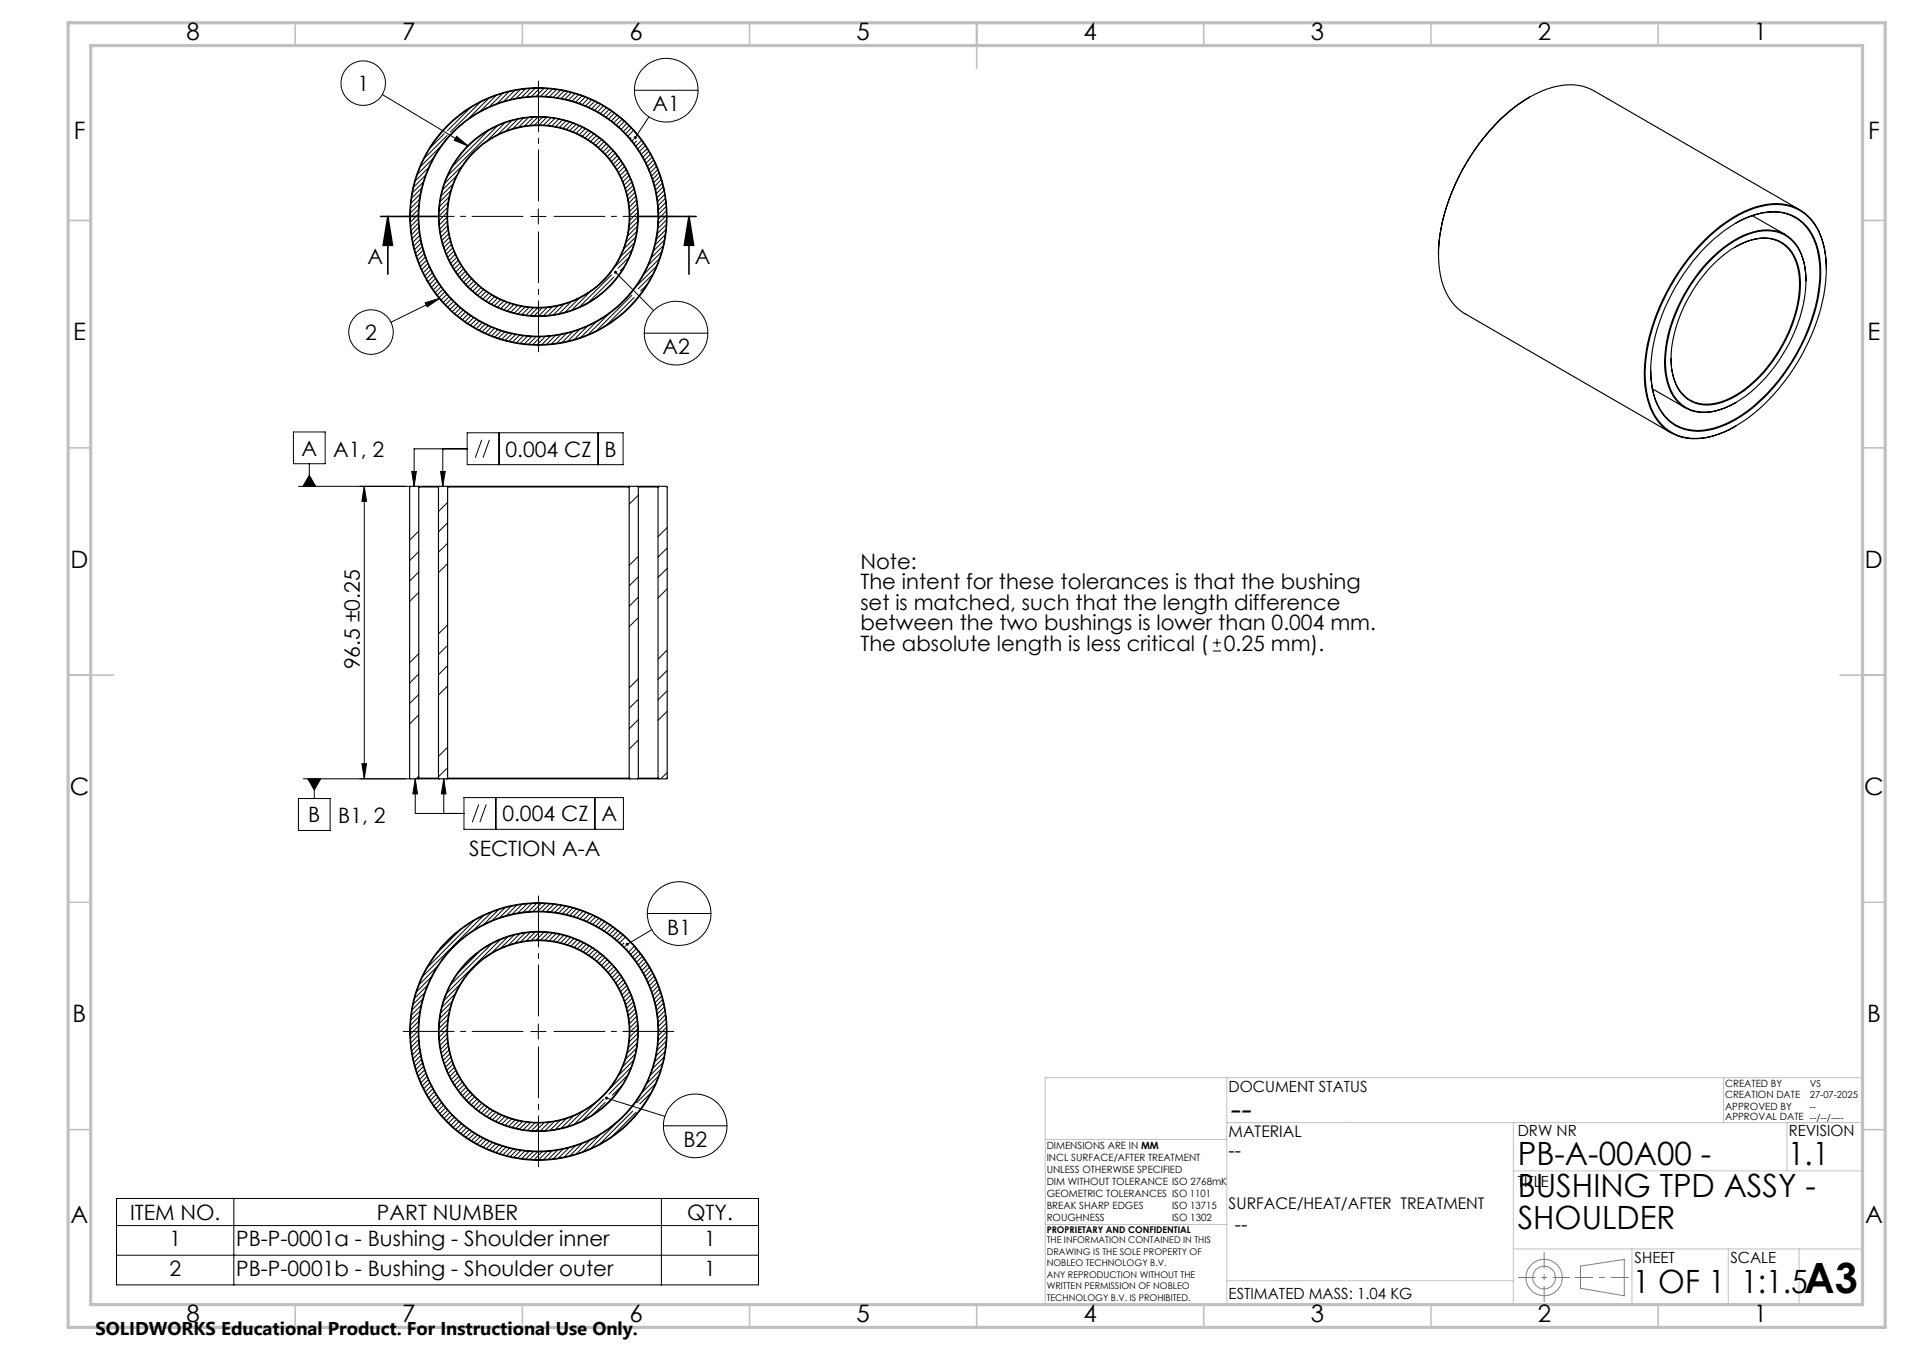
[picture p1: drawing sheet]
<svg xmlns="http://www.w3.org/2000/svg" width="420mm" height="297mm" viewBox="0 0 420 297" stroke-linecap="round" stroke-linejoin="round" font-family="sans-serif">
<g fill="none" stroke="#808080" stroke-width=".22">
<path d="M347.9 278.5l9.6-1.4v8l-9.6-1.7z"/>
<circle cx="339.9" cy="281" r="2.51"/>
<circle cx="339.9" cy="281.1" r="4"/>
</g>
<path d="M334.2 281h11.4" fill="none" stroke="#808080" stroke-width=".22" stroke-dasharray="15.2 1.3 1.3 1.3" stroke-dashoffset="11.4" stroke-linecap="butt"/>
<path d="M339.9 275.5v10.9" fill="none" stroke="#808080" stroke-width=".22" stroke-dasharray="15.2 1.3 1.3 1.3" stroke-dashoffset="11.7" stroke-linecap="butt"/>
<path d="M346.7 281h11.8" fill="none" stroke="#808080" stroke-width=".22" stroke-dasharray="15.2 1.3 1.3 1.3" stroke-dashoffset="11.2" stroke-linecap="butt"/>
<g fill="none" stroke="#c0c0c0" stroke-width=".22">
<path d="M270.1 237.1v49.9M379.4 237.1v9.9M410.1 237.1h-180v49.9M230 250.7h40M270.1 247h140M333.1 257.6h77M333.1 247v40M393.3 247v10.6M230.2 269.4h39.9M333.1 274.8h77M359.2 274.8v12.2M380.4 274.8v12.2"/>
<path d="M396 274.8v12.2M270.1 281.8h63"/>
</g>
<g fill="none" stroke="#c0c0c0" stroke-width=".35">
<path d="M65 5v5M115 5v5M165 5v5M215 5v10M265 5v5M315 5v5M365 5v5M15 48.5h5M410 48.5h5M15 98.5h5M410 98.5h5M15 148.5h10"/>
<path d="M405 148.5h10M15 198.5h5M410 198.5h5M15 248.5h5M410 248.5h5M65 287v5M115 287v5M165 287v5M215 287v5M265 287v5M315 287v5M365 287v5"/>
</g>
<path d="M15 5h400v287h-400zM20 10h390v277h-390z" fill="none" stroke="#c0c0c0" stroke-width=".7"/>
<g fill="none" stroke="#000" stroke-width=".25">
<path d="M336.7 21.4a43 43 0 0 0-16.3 19.1 35.5 35.5 0 0 0-3.5 18.8 12.6 12.6 0 0 0 5.6 9.7l45.3 26.2M336.7 21.4a16.1 16.1 0 0 1 11.8-2.4l2.3 1 45.3 26.1M336.7 21.4a42.4 42.4 0 0 0-17 20.7 36.8 36.8 0 0 0-3 14M374.9 54.9a27.6 27.6 0 0 1 12-7.8 9.9 9.9 0 0 1 11.4 3.4 17.9 17.9 0 0 1 2.3 12.3 42.2 42.2 0 0 1-17.3 28.8 16 16 0 0 1-11.6 3.1 9.9 9.9 0 0 1-7.7-8 30.4 30.4 0 0 1 2.5-19 46.2 46.2 0 0 1 8.4-12.8zM375.2 53a27.7 27.7 0 0 1 12.5-7.6 10.5 10.5 0 0 1 13.2 6.9 28.2 28.2 0 0 1-.7 17.5 44.9 44.9 0 0 1-16.9 23.2 16.6 16.6 0 0 1-13.1 3.1 11 11 0 0 1-7.5-8.8 32.5 32.5 0 0 1 2.8-19.7 46.8 46.8 0 0 1 9.7-14.6zM376.1 57.7a21.6 21.6 0 0 1 10.9-6.8 8.3 8.3 0 0 1 10.1 7 27 27 0 0 1-3.2 17.6 30.5 30.5 0 0 1-14.1 14.2 9.1 9.1 0 0 1-10.2-1.2 13.1 13.1 0 0 1-2.9-10.5 35.2 35.2 0 0 1 9.4-20.3zM376.9 58.4a17.9 17.9 0 0 1 11.4-6.1 7.3 7.3 0 0 1 7.4 5.7 21.2 21.2 0 0 1-1.3 13.8 31.2 31.2 0 0 1-12.3 15.4 10.9 10.9 0 0 1-8.9 1.5 7.8 7.8 0 0 1-5-6.3 25.1 25.1 0 0 1 3.5-16.8l2.4-3.8zM382 54.3a11.6 11.6 0 0 1 8.5-1.6 8.1 8.1 0 0 1 5.4 7.2 25.8 25.8 0 0 1-3.5 15.7 27.5 27.5 0 0 1-12.6 12.4 8.8 8.8 0 0 1-8.3-.3 10.5 10.5 0 0 1-3.7-8.9M382 49.1a14.4 14.4 0 0 1 11.3-2 10.2 10.2 0 0 1 6.7 7.6 29.4 29.4 0 0 1-1.9 17.4 40.6 40.6 0 0 1-16.1 20.1 14.7 14.7 0 0 1-11.4 2.1 10.2 10.2 0 0 1-6.6-7.7l-.5-2.5-.1-2.7M385.7 47.4l7.3 4.2M402 59.2a17.3 17.3 0 0 0-3.3-11 10.5 10.5 0 0 0-11.1-3 29.9 29.9 0 0 0-14.8 10.2 44.9 44.9 0 0 0-10.8 25 18.2 18.2 0 0 0 2.9 12.3 10.7 10.7 0 0 0 12 3.3 21.6 21.6 0 0 0 5.2-2.3M397.5 61.8a13.1 13.1 0 0 0-2.6-8.6 8.3 8.3 0 0 0-9-2.2 24.6 24.6 0 0 0-12 8.9 33.8 33.8 0 0 0-7.5 20.7 11.6 11.6 0 0 0 3.7 8.5 9.4 9.4 0 0 0 9.6 .6l2.4-1.1"/>
<path d="M363.7 85.5l7.3 4.2M92 107h4.7M92 107h-1.7l-.1 .1v64.1l.1 .1h1.7M92 107l.2 .1M92.2 107.1h4.3M92.2 107.1v64.1M96.5 107.1v64.1M96.7 107h1.7M96.7 107l-.2 .1M98.4 107h40.2M98.4 107l.1 .1M98.5 107.1h40"/>
<path d="M98.5 107.1v64.1M138.5 107.1v64.1M138.6 107h1.8M138.6 107l-.1 .1M140.4 107h4.6M140.4 107l.1 .1M140.5 107.1h4.4M140.5 107.1v64.1M144.9 107.1v64.1M145 107h1.7l.2 .1v64.1l-.2 .1h-1.7M145 107l-.1 .1M92 171.3h4.7"/>
<path d="M92.2 171.2h4.3M92.2 171.2l-.2 .1M96.5 171.2l.2 .1M96.7 171.3h1.7M98.4 171.3h40.2M98.5 171.2h40M98.5 171.2l-.1 .1M138.5 171.2l.1 .1M138.6 171.3h1.8M140.4 171.3h4.6M140.5 171.2h4.4M140.5 171.2l-.1 .1"/>
<path d="M144.9 171.2l.1 .1"/>
<circle cx="118.5" cy="47.6" r="26.3"/>
<circle cx="118.5" cy="47.6" r="26.5"/>
<circle cx="118.5" cy="47.6" r="20"/>
<circle cx="118.5" cy="47.6" r="22"/>
<circle cx="118.5" cy="47.6" r="28.3"/>
<circle cx="118.5" cy="47.6" r="28.2"/>
<circle cx="118.5" cy="47.6" r="21.9"/>
<circle cx="118.5" cy="47.6" r="20.1"/>
<circle cx="118.5" cy="226.9" r="26.3"/>
<circle cx="118.5" cy="226.9" r="26.5"/>
<circle cx="118.5" cy="226.9" r="20"/>
<circle cx="118.5" cy="226.9" r="22"/>
<circle cx="118.5" cy="226.9" r="28.3"/>
<circle cx="118.5" cy="226.9" r="20.1"/>
<circle cx="118.5" cy="226.9" r="28.2"/>
<circle cx="118.5" cy="226.9" r="21.9"/>
</g>
<g fill="none" stroke="#000" stroke-width=".22">
<path d="M113.3 19.9l-2.4 2.4M114.5 19.7l-2.2 2.2M115.6 19.6l-2 2M116.7 19.5l-1.9 1.9M117.8 19.4l-1.9 1.9M118.8 19.4l-1.8 1.8M119.7 19.4l-1.7 1.8M120.7 19.5l-1.7 1.7M121.6 19.6l-1.6 1.6M122.5 19.7l-1.6 1.6M123.4 19.9l-1.6 1.5M124.2 20l-1.5 1.5"/>
<path d="M139.7 19.9h14M84.2 20.8l18.9 11.3M93.7 38.6l-2.6 2.5M94.3 36.9l-2.9 2.9M95.3 34.9l-3.4 3.4M97 32.2l-4.5 4.5M97.8 29.4l-3.1 3.1M98.4 29.8l-5 5.1M100.4 38.8l-3 2.9M100.5 30l2.6 2.1-3.1-1.2zM101.8 36.4l-3.9 3.9M103.4 23.8l-4.9 4.9"/>
<path d="M105.7 22.5l-6.6 6.6M107.4 28.8l-7.7 7.7M107.6 21.6l-4.4 4.5M109.2 21l-3.4 3.4M109.5 27.7l-10.9 10.9M110.7 20.5l-2.9 2.9M111.2 27l-3.9 3.9M112 20.2l-2.5 2.6M112.6 26.6l-3 3M113.9 26.2l-2.5 2.6M115.2 26l-2.3 2.3M116.3 25.9l-2.1 2"/>
<path d="M117.4 25.8l-1.9 1.9M118.4 25.7l-1.8 1.9M119.4 25.8l-1.7 1.7M120.3 25.8l-1.6 1.7M121.2 25.9l-1.5 1.6M122.1 26.1l-1.5 1.5M123 26.2l-1.5 1.5M123.8 26.4l-1.5 1.5M124.6 26.6l-1.4 1.4M125 20.2l-1.5 1.5M125.3 26.8l-1.4 1.4M125.8 20.4l-1.4 1.4"/>
<path d="M126.1 27.1l-1.4 1.4M126.6 20.6l-1.4 1.4M126.8 27.4l-1.4 1.3M127.4 20.8l-1.5 1.4M127.5 27.7l-1.3 1.3M128.1 21.1l-1.4 1.4M128.2 28l-1.3 1.3M128.8 21.4l-1.3 1.3M128.8 28.3l-1.3 1.3M129.5 28.7l-1.3 1.3M129.5 21.7l-1.3 1.3M130.1 29.1l-1.3 1.2"/>
<path d="M130.2 22l-1.3 1.3M130.7 29.5l-1.3 1.2M130.9 22.3l-1.3 1.3M131.3 29.9l-1.3 1.2M131.6 22.6l-1.4 1.3M131.9 30.3l-1.3 1.2M132.2 23l-1.3 1.2M132.4 30.7l-1.2 1.3M132.8 23.3l-1.2 1.3M133 31.2l-1.3 1.2M133.5 23.7l-1.3 1.3M133.5 31.7l-1.2 1.2"/>
<path d="M134 32.2l-1.2 1.2M134.1 24.1l-1.3 1.3M134.5 32.7l-1.3 1.2M134.7 24.5l-1.3 1.2M134.9 33.2l-1.2 1.2M135.2 24.9l-1.2 1.3M135.4 33.7l-1.2 1.3M135.8 25.4l-1.2 1.2M135.9 34.3l-1.3 1.2M136.3 34.9l-1.3 1.2M136.3 25.8l-1.2 1.2M136.7 35.5l-1.3 1.2"/>
<path d="M136.9 26.2l-1.2 1.3M137.1 36.1l-1.3 1.2M137.4 26.7l-1.2 1.2M137.4 36.7l-1.2 1.3M137.8 37.3l-1.3 1.3M137.9 27.2l-1.2 1.2M138.1 38l-1.3 1.3M138.5 27.7l-1.3 1.2M138.5 38.7l-1.4 1.3M138.7 39.4l-1.3 1.3M138.9 30.3l-.2 .2M139 28.2l-1.3 1.2"/>
<path d="M139.4 28.7l-1.2 1.2M139.5 30.7l-.4 .3M140.1 31l-.5 .6M141.2 30.9l-1.2 1.2M141.6 31.5l-1.2 1.2M142 32.1l-1.2 1.2M142.5 32.7l-1.3 1.2M142.8 33.3l-1.3 1.3M142.8 25.7l-3 4.6M143.2 33.9l-1.3 1.3M143.5 34.6l-1.3 1.3M143.9 35.2l-1.3 1.3"/>
<path d="M144.2 35.9l-1.3 1.3M144.5 36.6l-1.3 1.4M144.8 37.3l-1.4 1.4M145 38.1l-1.3 1.3M145.3 38.8l-1.4 1.4M145.5 39.5l-1.4 1.5M92 47.2l-1.7 1.7M92 48.2l-1.6 1.6M92.1 46.1l-1.8 1.8M92.1 49.1l-1.6 1.6M92.1 50l-1.5 1.6M92.2 45l-1.9 1.9"/>
<path d="M92.3 50.9l-1.6 1.6M92.3 43.9l-1.9 1.9M92.4 51.8l-1.5 1.5M92.5 42.7l-2 2M92.5 52.7l-1.4 1.4M92.7 53.5l-1.4 1.4M92.8 41.4l-2.2 2.2M92.9 54.3l-1.4 1.4M93.1 55.1l-1.4 1.3M93.2 40.1l-2.4 2.3M93.3 55.8l-1.3 1.4M93.6 56.6l-1.3 1.3"/>
<path d="M93.9 57.3l-1.4 1.3M94.2 58l-1.3 1.3M94.5 58.7l-1.3 1.3M94.8 59.4l-1.3 1.3M98.4 46.8l-1.7 1.7M98.4 47.8l-1.7 1.7M98.4 48.8l-1.6 1.6M98.5 45.7l-1.8 1.9M98.5 49.7l-1.6 1.5M98.6 44.6l-1.9 1.9M98.6 50.6l-1.5 1.5M98.7 51.4l-1.4 1.5"/>
<path d="M98.8 43.4l-2 2M98.9 52.2l-1.4 1.5M99.1 53.1l-1.4 1.3M99.2 42l-2.3 2.3M99.3 53.8l-1.3 1.4M99.6 54.6l-1.3 1.3M99.7 40.5l-2.6 2.6M99.9 55.3l-1.3 1.3M100.2 56l-1.3 1.3M100.5 56.7l-1.3 1.2M100.9 57.3l-1.3 1.3M101.2 57.9l-1.2 1.3"/>
<path d="M101.6 58.6l-1.2 1.2M102 59.2l-1.2 1.2M102.4 59.7l-1.2 1.3M116.8 47.6h3.4M118.5 46v3.3M135.5 59.9l8.4 8.4M137.4 58.7l-.9 .8M138.4 56.7l-2.4 2.3M139 40.1l-1.3 1.3M139.1 55l-3.9 3.8M139.3 40.8l-1.4 1.4M139.5 41.6l-1.4 1.4"/>
<path d="M139.6 53.5l-3 3M139.7 42.4l-1.4 1.4M139.9 43.2l-1.5 1.5M139.9 52.2l-2.6 2.5M140.1 44l-1.6 1.6M140.1 51l-2.2 2.2M140.2 44.9l-1.6 1.6M140.3 49.8l-2.1 2.1M140.3 45.8l-1.7 1.6M140.4 46.7l-1.8 1.8M140.4 47.7l-1.8 1.8M140.4 48.8l-2 1.9"/>
<path d="M144.5 58.6l-4.4 4.4M145.1 56.9l-3.4 3.4M145.6 55.5l-2.9 2.8M145.8 40.4l-1.5 1.4M145.9 41.1l-1.4 1.5M145.9 54.1l-2.5 2.6M146.2 41.9l-1.6 1.6M146.2 52.8l-2.3 2.4M146.3 42.8l-1.5 1.5M146.4 43.7l-1.5 1.5M146.4 51.6l-2.1 2.2M146.5 44.6l-1.5 1.5"/>
<path d="M146.6 50.5l-2.1 2.1M146.6 45.4l-1.6 1.7M146.6 49.4l-1.9 2M146.7 46.4l-1.7 1.7M146.7 47.4l-1.7 1.7M146.7 48.4l-1.8 1.8M93.6 66.6l3.2-1-2.7 1.9zM95.1 60l-1.2 1.3M95.5 60.7l-1.3 1.2M95.8 61.3l-1.2 1.3M96.2 61.9l-1.2 1.3M96.6 62.5l-1.2 1.3"/>
<path d="M96.8 65.6l-10.8 5.3M97 63.1l-1.2 1.2M97.5 63.7l-1.3 1.2M97.9 64.2l-1.2 1.2M98.4 64.8l-1.3 1.2M98.8 65.3l-1.2 1.2M99.3 65.8l-1.2 1.3M99.8 66.4l-1.2 1.2M100.3 66.8l-1.2 1.2M100.8 67.3l-1.2 1.2M101.4 67.8l-1.3 1.2M101.9 68.2l-1.2 1.3"/>
<path d="M102.4 68.7l-1.2 1.2M102.9 60.3l-1.3 1.2M103 69.1l-1.2 1.2M103.3 60.8l-1.2 1.3M103.6 69.5l-1.2 1.3M103.8 61.3l-1.2 1.3M104.2 69.9l-1.2 1.3M104.3 61.9l-1.3 1.2M104.8 62.4l-1.2 1.2M104.8 70.3l-1.2 1.2M105.3 62.8l-1.2 1.3M105.5 70.7l-1.3 1.2"/>
<path d="M105.9 63.3l-1.3 1.2M106.1 71l-1.3 1.3M106.4 63.7l-1.2 1.2M106.8 71.3l-1.3 1.3M107 64.1l-1.2 1.3M107.5 71.7l-1.3 1.3M107.6 64.5l-1.3 1.3M108.1 72l-1.3 1.3M108.2 64.9l-1.2 1.3M108.8 65.3l-1.2 1.3M108.8 72.2l-1.3 1.4M109.5 65.6l-1.3 1.3"/>
<path d="M109.6 72.5l-1.4 1.4M110.2 65.9l-1.3 1.3M110.3 72.8l-1.4 1.4M110.9 66.2l-1.4 1.4M111.1 73l-1.4 1.4M111.6 66.5l-1.4 1.4M111.9 73.2l-1.4 1.4M112.3 66.8l-1.4 1.4M112.7 73.4l-1.5 1.5M113.1 67l-1.4 1.4M113.5 73.6l-1.5 1.5M113.9 67.2l-1.4 1.4"/>
<path d="M114.3 73.8l-1.4 1.4M114.7 67.4l-1.5 1.5M115.2 73.9l-1.5 1.5M115.6 67.6l-1.5 1.4M116.1 74l-1.6 1.5M116.5 67.7l-1.6 1.5M117.1 74l-1.7 1.7M117.4 67.7l-1.6 1.6M118 74.1l-1.7 1.6M118.3 67.8l-1.6 1.6M119 74.1l-1.7 1.7M119.3 67.7l-1.7 1.8"/>
<path d="M120 74l-1.7 1.8M120.4 67.7l-1.8 1.8M121.1 74l-1.8 1.8M121.6 67.5l-2 2M122.2 73.8l-1.9 2M122.8 67.3l-2.1 2.1M123.4 73.6l-2 2.1M124.1 67l-2.3 2.2M124.7 73.3l-2.2 2.2M125.6 66.5l-2.5 2.5M126.1 73l-2.4 2.3M127.4 65.7l-3 3"/>
<path d="M127.6 72.5l-2.6 2.6M129.3 71.8l-2.9 2.9M129.8 64.3l-3.9 3.9M131.2 70.8l-3.4 3.5M133.9 69.2l-4.5 4.4M134.6 60.5l-7.1 7.1M135.1 61l-5.5 5.5M139.1 64.9l-7.8 7.9M139.6 65.4l-6 6M141.8 73.3h14M142.3 62.7l-1.3 1.3M143.7 60.4l-3.2 3.1"/>
<path d="M64.6 95h7v7h-7zM97.5 98.7v8.3M102.8 95.2h34.4v7h-34.4zM102.8 98.7h-11.6v8.3M106 96.8l-1.4 3.9M107.7 96.8l-1.4 3.9M109.9 95.2v7M131.7 95.2v7M65.7 107h24.6M68.1 104.6l1.4 2.4h-2.8zM68.1 102v5M80.2 107l.5 3.3h-1z"/>
<path d="M80.2 107v64.3M90.6 103.7h1.1l-.5 3.3zM92.2 116.8l-2 2M97 103.7h1l-.5 3.3zM98.5 110.5l-2 2M98.5 115l-2 2M98.5 119.5l-2 2M140.5 108.9l-2 2M146.9 116.1l-2 2M92.2 121.4l-2 1.9M92.2 125.8l-2 2M92.2 130.3l-2 2"/>
<path d="M98.5 137.5l-2 1.9M98.5 124l-2 2M140.5 122.4l-2 2M140.5 126.9l-2 2M140.5 131.4l-2 2M140.5 135.9l-2 2M146.9 120.6l-2 2M146.9 125.1l-2 1.9M146.9 129.5l-2 2M92.2 157.3l-2 2M92.2 143.8l-2 2M92.2 148.3l-2 2"/>
<path d="M92.2 152.8l-2 2M98.5 142l-2 2M98.5 146.4l-2 2M98.5 150.9l-2 2M140.5 149.3l-2 2M140.5 153.8l-2 2M140.5 158.3l-2 2M146.9 152l-2 2M146.9 143l-2 2M146.9 147.5l-2 2M146.9 156.5l-2 2M267 143.2h1.8"/>
<path d="M267 141.4h1.8M267.9 140.5v1.8M65.7 175.7h7v7h-7zM66.8 171.3h23.5M67.8 171.3h2.8l-1.4 2.5zM69.2 171.3v4.4M79.7 168h1l-.5 3.3zM91.4 171.3l.5 3.4h-1zM91.4 171.3v7.7h10.7M92.2 170.7l-.6 .6M97.7 171.3l.5 3.4h-1zM97.7 171.3v7.7"/>
<path d="M98.5 164.4l-2 2M98.5 168.9l-2 2M102.1 175.5h35.1v7h-35.1zM105.4 177l-1.4 3.9M107 177l-1.4 3.9M109.1 175.5v7M131 175.5v7M140.5 162.8l-2 2M146.9 170l-1.4 1.3M111.2 199.7l-2.8 2.8M112.5 199.4l-2.5 2.5M113.7 199.1l-2.3 2.3"/>
<path d="M114.9 199l-2.1 2.1M116 198.9l-2 1.9M117.1 198.8l-1.9 1.9M118.1 198.7l-1.8 1.9M119.1 198.8l-1.7 1.7M120.1 198.8l-1.7 1.7M121 198.9l-1.6 1.6M121.9 198.9l-1.6 1.6M122.8 199.1l-1.6 1.5M123.6 199.2l-1.5 1.5M124.5 199.4l-1.5 1.4M125.3 199.6l-1.5 1.4"/>
<path d="M126.1 199.8l-1.4 1.4M126.9 200l-1.5 1.4M93 219.8l-2.3 2.3M93.5 218.4l-2.5 2.5M94.1 216.8l-2.8 2.8M94.9 215l-3.2 3.2M96.2 212.7l-3.9 3.9M100.1 218.7l-2.8 2.8M101.2 216.7l-3.5 3.4M101.3 204.6l-5.1 5.1M104.3 202.6l-10.1 10.2M105.6 209.3l-4.7 4.7"/>
<path d="M106.4 201.4l-13.4 13.4M108.2 200.7l-4 3.9M108.2 207.6l-9 9M109.7 200.1l-3.1 3.2M110.1 206.7l-11.8 11.8M111.7 206.2l-3.4 3.4M113.1 205.7l-2.8 2.8M114.4 205.5l-2.4 2.4M115.6 205.2l-2.2 2.3M116.7 205.1l-2 2M117.8 205.1l-1.9 1.9M118.8 205.1l-1.8 1.8"/>
<path d="M119.7 205.1l-1.7 1.7M120.7 205.2l-1.7 1.6M121.6 205.3l-1.6 1.6M122.4 205.4l-1.5 1.5M123.3 205.6l-1.5 1.5M124.1 205.8l-1.5 1.4M124.8 206l-1.4 1.4M125.6 206.2l-1.4 1.4M126.3 206.5l-1.3 1.4M127 206.8l-1.3 1.3M127.6 200.2l-1.4 1.4M127.7 207.1l-1.3 1.3"/>
<path d="M128.3 200.5l-1.3 1.4M128.4 207.4l-1.3 1.3M129 200.8l-1.3 1.3M129 207.8l-1.2 1.3M129.7 208.1l-1.3 1.3M129.8 201.1l-1.4 1.3M130.3 208.5l-1.3 1.3M130.5 201.4l-1.3 1.3M130.9 208.9l-1.3 1.2M131.1 201.7l-1.3 1.3M131.5 209.3l-1.3 1.3M131.8 202l-1.3 1.3"/>
<path d="M132 209.8l-1.2 1.2M132.4 202.4l-1.2 1.3M132.6 210.2l-1.2 1.3M133.1 202.8l-1.3 1.2M133.1 210.7l-1.2 1.2M133.7 203.2l-1.3 1.2M133.7 211.1l-1.3 1.3M134.2 211.7l-1.3 1.2M134.3 203.5l-1.3 1.3M134.7 212.2l-1.3 1.2M134.9 203.9l-1.3 1.3M135.1 212.7l-1.2 1.2"/>
<path d="M135.4 204.4l-1.2 1.2M135.6 213.3l-1.3 1.2M136 204.8l-1.2 1.3M136 213.8l-1.2 1.2M136.4 214.4l-1.2 1.2M136.6 205.2l-1.3 1.3M136.8 215l-1.2 1.2M137.1 205.7l-1.2 1.2M137.2 215.6l-1.3 1.2M137.3 207.5l-.4 .4M137.6 216.2l-1.3 1.3M137.6 206.2l-1.2 1.2"/>
<path d="M137.7 208.1l-.3 .3M137.9 216.8l-1.3 1.4M138.1 208.7l-.2 .2M138.3 217.5l-1.4 1.3M138.6 218.2l-1.4 1.3M138.9 218.9l-1.4 1.4M139.1 219.6l-1.3 1.4M139.6 208.2l-1.2 1.2M140.1 208.7l-1.3 1.3M140.5 209.3l-1.2 1.2M140.9 209.8l-1.2 1.3M141.4 210.4l-1.3 1.3"/>
<path d="M141.8 211l-1.3 1.3M142.2 211.6l-1.3 1.3M142.5 201h14M142.6 212.2l-1.3 1.3M142.9 212.8l-1.2 1.3M143.3 213.5l-1.3 1.3M143.5 204.5l-5.4 3.2M143.7 214.1l-1.4 1.3M144 214.8l-1.3 1.3M144.3 215.5l-1.3 1.3M144.6 216.2l-1.3 1.3M144.9 216.9l-1.4 1.4"/>
<path d="M145.1 217.6l-1.3 1.4M145.4 218.4l-1.4 1.4M145.6 219.1l-1.4 1.5M145.8 219.9l-1.4 1.5M92 226.8l-1.7 1.7M92.1 225.8l-1.8 1.7M92.1 227.8l-1.7 1.6M92.1 228.7l-1.6 1.6M92.1 224.7l-1.8 1.9M92.2 229.7l-1.6 1.5M92.3 223.6l-2 1.9M92.3 230.5l-1.5 1.6"/>
<path d="M92.4 222.4l-2 2M92.4 231.4l-1.5 1.5M92.6 232.3l-1.4 1.4M92.7 221.2l-2.1 2.1M92.8 233.1l-1.5 1.4M93 233.9l-1.4 1.4M93.2 234.6l-1.4 1.4M93.5 235.4l-1.4 1.3M93.7 236.1l-1.3 1.4M94 236.9l-1.4 1.3M94.3 237.6l-1.3 1.3M94.6 238.2l-1.3 1.3"/>
<path d="M94.9 238.9l-1.3 1.3M95.2 239.6l-1.2 1.2M98.4 227.5l-1.6 1.6M98.4 226.4l-1.7 1.8M98.4 225.4l-1.7 1.8M98.4 228.4l-1.5 1.6M98.5 229.3l-1.5 1.6M98.6 224.3l-1.9 1.9M98.6 230.2l-1.4 1.5M98.7 223.1l-2 2M98.8 231l-1.4 1.5M99 231.8l-1.4 1.5"/>
<path d="M99.1 221.8l-2.3 2.2M99.2 232.6l-1.4 1.4M99.4 233.4l-1.3 1.3M99.5 220.4l-2.5 2.4M99.7 234.1l-1.3 1.3M100 234.8l-1.3 1.3M100.3 235.5l-1.3 1.3M100.6 236.2l-1.3 1.3M101 236.8l-1.3 1.3M101.4 237.5l-1.3 1.2M101.7 238.1l-1.2 1.2M102.2 238.7l-1.3 1.2"/>
<path d="M102.6 239.2l-1.2 1.2M103 239.8l-1.2 1.2M116.8 226.9h3.4M118.5 225.3v3.3M136.8 239l-2 1.9M138.1 236.6l-4 4.1M138.9 234.8l-4.6 4.7M139.4 220.4l-1.4 1.4M139.4 233.3l-3.2 3.2M139.6 221.2l-1.4 1.4M139.8 222l-1.5 1.4M139.8 231.9l-2.7 2.7"/>
<path d="M140 222.8l-1.5 1.5M140.1 230.7l-2.4 2.3M140.1 223.6l-1.5 1.6M140.2 229.5l-2.1 2.2M140.3 224.5l-1.7 1.6M140.3 225.4l-1.7 1.7M140.3 228.4l-1.9 2M140.4 226.4l-1.8 1.7M140.4 227.4l-1.9 1.8M144.3 238.5l-4.2 4.1M144.9 236.8l-3.6 3.6M145.5 235.3l-3.1 3"/>
<path d="M145.8 233.9l-2.6 2.7M146 220.7l-1.4 1.5M146.2 232.6l-2.5 2.4M146.2 221.5l-1.5 1.6M146.3 222.4l-1.5 1.5M146.4 231.4l-2.3 2.2M146.5 223.3l-1.6 1.6M146.5 230.2l-2.1 2.1M146.6 224.2l-1.6 1.6M146.6 229.1l-2 2M146.6 225.1l-1.6 1.7M146.7 226.1l-1.7 1.7"/>
<path d="M146.7 228l-1.9 1.9M146.7 227l-1.8 1.8M95.6 240.2l-1.2 1.3M96 240.8l-1.3 1.3M96.4 241.4l-1.3 1.3M96.8 242l-1.3 1.3M97.2 242.6l-1.2 1.3M97.6 243.2l-1.2 1.2M98.1 243.7l-1.3 1.3M98.5 244.3l-1.2 1.2M99 244.8l-1.2 1.2M99.5 245.3l-1.3 1.3"/>
<path d="M100 245.8l-1.3 1.2M100.5 246.3l-1.2 1.2M101 246.8l-1.2 1.2M101.6 247.3l-1.3 1.2M102.1 247.7l-1.2 1.2M102.7 248.1l-1.3 1.3M103.3 248.5l-1.3 1.3M103.5 240.3l-1.2 1.2M103.8 249l-1.2 1.2M104 240.8l-1.3 1.3M104.5 241.3l-1.3 1.3M104.5 249.3l-1.3 1.3"/>
<path d="M105 241.8l-1.2 1.3M105.1 249.7l-1.3 1.3M105.5 242.3l-1.2 1.2M105.7 250.1l-1.3 1.3M106 242.7l-1.2 1.3M106.3 250.4l-1.2 1.3M106.6 243.2l-1.2 1.2M107 250.8l-1.3 1.3M107.2 243.6l-1.2 1.2M107.7 251.1l-1.3 1.3M107.8 244l-1.3 1.2M108.4 251.4l-1.3 1.3"/>
<path d="M108.4 244.4l-1.2 1.2M109.1 244.7l-1.3 1.3M109.1 251.7l-1.3 1.3M109.7 245l-1.3 1.3M109.8 251.9l-1.3 1.4M110.4 245.4l-1.3 1.3M110.6 252.2l-1.4 1.3M111.1 245.7l-1.3 1.3M111.3 252.4l-1.3 1.4M111.8 245.9l-1.3 1.4M112.1 252.6l-1.4 1.4M112.6 246.2l-1.4 1.3"/>
<path d="M113 252.8l-1.5 1.4M113.4 246.4l-1.4 1.4M113.8 253l-1.5 1.5M114.2 246.6l-1.5 1.4M114.7 253.1l-1.6 1.5M115 246.8l-1.4 1.4M115.5 253.2l-1.5 1.6M115.9 246.9l-1.5 1.5M116.4 253.3l-1.5 1.6M116.8 247l-1.6 1.5M117.4 253.4l-1.7 1.6M117.7 247l-1.6 1.7"/>
<path d="M118.4 253.4l-1.7 1.7M118.7 247l-1.7 1.7M119.3 253.4l-1.7 1.7M119.7 247l-1.7 1.8M120.4 253.3l-1.8 1.8M120.8 246.9l-1.8 1.9M121.5 253.2l-1.9 1.9M122 246.8l-2 1.9M122.7 253.1l-2 2M123.3 246.5l-2.2 2.1M123.9 252.8l-2.1 2.1M124.6 246.1l-2.3 2.4"/>
<path d="M125.2 252.6l-2.3 2.2M126.2 245.5l-2.7 2.7M126.6 252.1l-2.4 2.5M128.1 244.6l-3.2 3.3M128.1 251.6l-2.6 2.6M129.9 250.8l-3 3.1M131.1 242.7l-4.7 4.6M132 249.7l-3.6 3.7M132.9 241.8l-4.7 4.7M133.2 242.5l-2.7 2.7M133.5 241.6l12.9 4M135.5 247.3l-5.4 5.4"/>
<path d="M139.3 244.4l-7.3 7.3M140.1 244.7l-5.4 5.3M143.3 240.4l-2.4 2.4M146 247.7h14M25.6 263.7h141.4v19h-141.4zM25.6 269.6h141.4M25.6 276.2h141.4M51.5 263.7v19M145.6 263.7v19"/>
<circle cx="80" cy="18.3" r="4.9"/>
<circle cx="146.7" cy="19.8" r="7"/>
<circle cx="81.7" cy="73.1" r="4.9"/>
<circle cx="148.8" cy="73.3" r="7"/>
<circle cx="149.5" cy="201" r="7"/>
<circle cx="153" cy="247.7" r="7"/>
</g>
<path d="M83.8 47.6h12.7M85.4 47.6l1 6.4h-2.1zM85.4 47.6v12.7M140.5 47.6h12.7M151.7 47.6l1 6.4h-2.1zM151.7 47.6v12.7" fill="none" stroke="#000" stroke-width=".35"/>
<path d="M115.2 47.6h-26.5M118.5 44.3v-26.6M118.5 50.9v26.6M121.9 47.6h26.5M115.2 226.9h-26.5M118.5 223.6v-26.6M118.5 230.2v26.6M121.9 226.9h26.5" fill="none" stroke="#000" stroke-width=".22" stroke-dasharray="15.2 1.3 1.3 1.3" stroke-dashoffset="3.9" stroke-linecap="butt"/>
<g fill="#000">
<path d="M100.5 30l2.6 2.1-3.1-1.2zM93.6 66.6l3.2-1-2.7 1.9zM139.7 30a.31 .31 0 0 0-.2 .3 .31 .31 0 0 0 .2 .2l.1-.2-.1 .2a.33 .33 0 0 0 .5-.2 .33 .33 0 0 0-.5-.3zM135.3 59.7a.35 .35 0 0 0 0 .5 .35 .35 0 0 0 .5-.2 .35 .35 0 0 0-.5-.4l.2 .3zM137.8 207.5v.4l.3-.2-.3 .2a.35 .35 0 0 0 .5 .1 .35 .35 0 0 0 0-.5 .35 .35 0 0 0-.5 0zM133.3 241.3l-.1 .2 .3 .1-.3-.1a.34 .34 0 0 0 .3 .4 .34 .34 0 0 0 .3-.4 .34 .34 0 0 0-.5-.2zM97.7 171.3l.5 3.4h-1zM91.4 171.3l.5 3.4h-1zM97 103.7h1l-.5 3.3zM90.6 103.7h1.1l-.5 3.3zM68.1 104.6l1.4 2.4h-2.8zM67.8 171.3l1.4 2.5 1.4-2.5z"/>
<path d="M151.7 47.6l1 6.4h-2.1zM85.4 47.6l1 6.4h-2.1z"/>
<path d="M80.2 107l.5 3.3h-1zM79.7 168h1l-.5 3.3z"/>
</g>
<text font-size="9.2" x="397.2" y="284.5">A3</text>
<text font-size="7.3" x="270.4" y="246.3">--</text>
<g font-size="7.1">
<text x="334.1" y="256.2">PB-A-00A00 -</text>
<text x="393.6" y="256.2">1.1</text>
<text x="334.1" y="263.3">BUSHING TPD ASSY -</text>
<text x="334.1" y="270.3">SHOULDER</text>
<text x="359.4" y="284.5">1 OF 1</text>
<text x="383.3" y="284.5">1:1.5</text>
</g>
<g font-size="5.3">
<text x="41" y="8.9">8</text>
<text x="88.5" y="8.9">7</text>
<text x="138.5" y="8.9">6</text>
<text x="188.5" y="8.9">5</text>
<text x="238.5" y="8.9">4</text>
<text x="288.5" y="8.9">3</text>
<text x="338.5" y="8.9">2</text>
<text x="386" y="8.9">1</text>
<text x="16.2" y="30.7">F</text>
<text x="411.2" y="30.7">F</text>
<text x="16.1" y="74.9">E</text>
<text x="411.1" y="74.9">E</text>
<text x="15.5" y="124.9">D</text>
<text x="410.5" y="124.9">D</text>
<text x="15.4" y="174.9">C</text>
<text x="410.4" y="174.9">C</text>
<text x="16" y="224.9">B</text>
<text x="411" y="224.9">B</text>
<text x="15.5" y="269.2">A</text>
<text x="410.5" y="269.2">A</text>
<text x="41" y="290.9">8</text>
<text x="88.5" y="290.9">7</text>
<text x="138.5" y="290.9">6</text>
<text x="188.5" y="290.9">5</text>
<text x="238.5" y="290.9">4</text>
<text x="288.5" y="290.9">3</text>
<text x="338.5" y="290.9">2</text>
<text x="386" y="290.9">1</text>
</g>
<g font-size="4.7">
<text x="78.7" y="20">1</text>
<text x="143.7" y="24.5">A1</text>
<text x="80.9" y="58.1">A</text>
<text x="153" y="58.1">A</text>
<text x="80.4" y="74.7">2</text>
<text x="145.8" y="77.9">A2</text>
<text x="66.4" y="100.3">A</text>
<text x="73.4" y="100.4">A1, 2</text>
<text x="111.3" y="100.5">0.004 CZ</text>
<text x="133.1" y="100.5">B</text>
<text x="189.4" y="125.1">Note:</text>
<text x="189.4" y="129.6">The intent for these tolerances is that the bushing</text>
<text x="189.4" y="134.1">set is matched, such that the length difference</text>
<text x="189.4" y="138.7">between the two bushings is lower than 0.004 mm.</text>
<text x="189.4" y="143.2">The absolute length is less critical (</text>
<text x="269.4" y="143.2">0.25 mm).</text>
<text x="79.2" y="147.3" transform="rotate(-90 79.2 147.3)">96.5 ±0.25</text>
<text x="67.9" y="180.9">B</text>
<text x="74.4" y="181.1">B1, 2</text>
<text x="110.6" y="180.7">0.004 CZ</text>
<text x="132.4" y="180.7">A</text>
<text x="103.3" y="188.4">SECTION A-A</text>
<text x="146.9" y="205.6">B1</text>
<text x="150.4" y="252.3">B2</text>
<text x="28.6" y="268.3">ITEM NO.</text>
<text x="83" y="268.3">PART NUMBER</text>
<text x="151.2" y="268.3">QTY.</text>
<text x="37.3" y="274.1">1</text>
<text x="52" y="274.1">PB-P-0001a - Bushing - Shoulder inner</text>
<text x="155" y="274.1">1</text>
<text x="37.3" y="280.7">2</text>
<text x="52" y="280.7">PB-P-0001b - Bushing - Shoulder outer</text>
<text x="155" y="280.7">1</text>
</g>
<g font-size="4.2">
<text x="270.4" y="254.6">--</text>
<text x="271.8" y="270.8">--</text>
</g>
<text font-size="4.1" x="21" y="293.7">SOLIDWORKS Educational Product. For Instructional Use Only.</text>
<g font-size="3.5">
<text x="270.4" y="250.1">MATERIAL</text>
<text x="270.4" y="266">SURFACE/HEAT/AFTER TREATMENT</text>
</g>
<g font-size="3.4">
<text x="270.4" y="240.2">DOCUMENT STATUS</text>
<text x="334.1" y="250">DRW NR</text>
<text x="393.7" y="250">REVISION</text>
<text x="334.1" y="261.1">TITLE</text>
<text x="359.8" y="277.9">SHEET</text>
<text x="380.9" y="277.9">SCALE</text>
<text x="270.4" y="285.7">ESTIMATED MASS: 1.04 KG</text>
</g>
<g font-size="2.2">
<text x="379.7" y="239.1">CREATED BY</text>
<text x="379.7" y="244.2">APPROVED BY</text>
<text x="379.7" y="241.6">CREATION DATE</text>
<text x="379.7" y="246.5">APPROVAL DATE --/--/----</text>
<text x="230.4" y="252.7">DIMENSIONS ARE IN MM</text>
<text x="230.4" y="255.4">INCL SURFACE/AFTER TREATMENT</text>
<text x="230.4" y="258">UNLESS OTHERWISE SPECIFIED</text>
<text x="230.4" y="260.7">DIM WITHOUT TOLERANCE ISO 2768mK</text>
<text x="230.4" y="263.3">GEOMETRIC TOLERANCES ISO 1101</text>
<text x="230.4" y="266">BREAK SHARP EDGES</text>
<text x="230.4" y="268.6">ROUGHNESS</text>
<text x="258" y="266">ISO 13715</text>
<text x="258" y="268.7">ISO 1302</text>
</g>
<g font-size="2.1">
<text x="398.4" y="239.1">VS</text>
<text x="398.4" y="244.2">--</text>
<text x="398.4" y="241.7">27-07-2025</text>
</g>
<g font-size="2">
<text x="230.4" y="271.3">PROPRIETARY AND CONFIDENTIAL</text>
<text x="230.4" y="273.5">THE INFORMATION CONTAINED IN THIS</text>
<text x="230.4" y="276.1">DRAWING IS THE SOLE PROPERTY OF</text>
<text x="230.4" y="278.6">NOBLEO TECHNOLOGY B.V.</text>
<text x="230.4" y="281.1">ANY REPRODUCTION WITHOUT THE</text>
<text x="230.4" y="283.6">WRITTEN PERMISSION OF NOBLEO</text>
<text x="230.4" y="286.2">TECHNOLOGY B.V. IS PROHIBITED.</text>
</g>
</svg>
